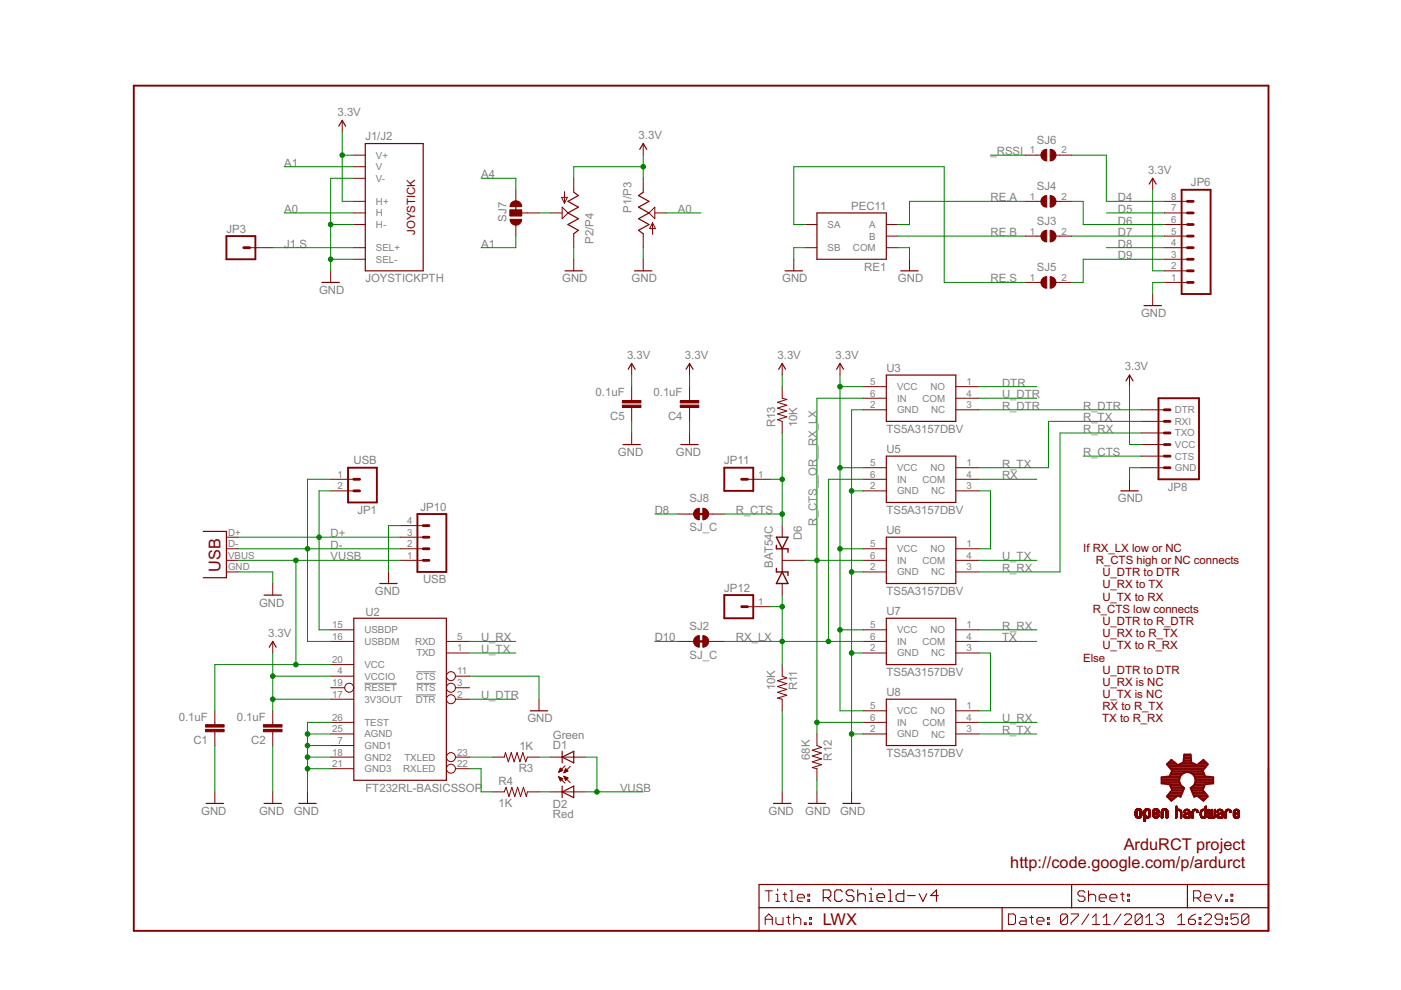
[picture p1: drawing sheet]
<svg xmlns="http://www.w3.org/2000/svg" width="297mm" height="210mm" viewBox="0 0 297 210" stroke-linecap="round" stroke-linejoin="round" font-family="sans-serif">
<path d="M77.3 144.9h6.8M88.1 147.3h4.3M88.3 142.4h4.1M88.3 144.9h4.1" fill="none" stroke="#808080" stroke-width=".21"/>
<g fill="none" stroke="#800000" stroke-width=".21">
<path d="M72.6 25.5v2.5M75 32.9h2.4M75 35.3h2.4M75 37.8h2.4M121.6 37.8v2.9M136.4 30.4v2.5M136.4 37.8v2.9M217.4 32.9h3.3M223.9 32.9h3.3M244.4 37.8v2.4M52.9 52.5h4.9M70.1 57.4v2.5"/>
<path d="M75 45.1h2.4M75 42.7h2.4M75 47.6h2.4M75 52.5h2.4M75 55h2.4M108.1 44.5h2.5v1.3h-2.5zM109.4 40.2v2.5M109.4 47.6v2.5M110.6 45.1h3.7M116.7 45.1h2.5M119.1 41.8h1.2l-.6 1.3zM119.2 43.9l1.2 1.2-1.2 1.3z"/>
<path d="M119.7 40.6v2.5M121.6 49.6v2.9M121.6 55v2.4M136.4 49.6v2.9M136.4 55v2.4M138.3 47.2v2.5M138.3 47.2l.7 1.3h-1.3zM138.8 43.9v2.5l-1.2-1.3zM138.8 45.1h2.5M168.3 55v2.4M170.8 47.6h2.4M170.8 52.5h2.4"/>
<path d="M187.9 47.6h2.5M187.9 52.5h2.5M187.9 50.1h2.5M192.8 55v2.4M217.4 42.7h3.3M217.4 59.9h3.3M217.4 50.1h3.3M223.9 42.7h3.3M223.9 59.9h3.3M223.9 50.1h3.3M246.8 45.1h5M246.8 42.7h5"/>
<path d="M246.8 47.6h5M246.8 52.5h5M246.8 55h5M246.8 59.9h5M246.8 57.4h5M246.8 50.1h5M133.9 77.1v2.4M146.2 77.1v2.4M165.8 77.1v2.4M178.1 77.1v2.4M239.5 79.5v2.5M244.4 62.3v2.5"/>
<path d="M133.9 82v2.9M133.9 86.4v2.9M133.9 91.8v2.5M146.2 82v2.9M146.2 86.4v2.9M146.2 91.8v2.5M165.8 82v2.4l1 .3-2 .6 2 .6-2 .6 2 .6-2 .7 2 .6-2 .6 1 .3v2.5M183 86.9h4.9M183 99.2h4.9M183 84.4h4.9M183 82h4.9M202.6 86.9h5"/>
<path d="M202.6 99.2h5M202.6 84.4h5M202.6 82h5M241.9 86.9h4.9M241.9 89.3h4.9M241.9 91.8h4.9M241.9 94.3h4.9M241.9 96.7h4.9M241.9 99.2h4.9M48 113.9h2.5M48 116.4h2.5M48 118.8h2.5"/>
<path d="M70.1 101.6h4.9M70.1 104.1h4.9M84.8 113.9h4.9M84.8 116.4h4.9M84.8 118.8h4.9M84.8 111.4h4.9M143.7 109h3.3M150.2 109h3.4M158.5 101.6h4.9M165.8 118.8h5M165.8 111.4v2.5M183 116.4h4.9"/>
<path d="M183 118.8h4.9M183 101.6h4.9M183 104.1h4.9M202.6 116.4h5M202.6 118.8h5M202.6 101.6h5M202.6 104.1h5M239.5 101.6v2.5M48 121.3h2.5M57.8 123.7v2.5M57.8 136v2.5M70.1 136h4.9"/>
<path d="M70.1 133.5h4.9M82.4 121.3v2.4M94.6 136h4.9M94.6 138.5h4.9M143.7 136h3.3M150.2 136h3.4M158.5 128.6h4.9M165.8 123.7v2.5M183 136h4.9M183 133.5h4.9M183 138.5h4.9M183 121.3h4.9"/>
<path d="M202.6 136h5M202.6 133.5h5M202.6 138.5h5M202.6 121.3h5M45.6 150.7v3M45.6 155.1v3M57.8 150.7v3M57.8 155.1v3M70.1 148.3h4.9M70.1 158.1h4.9M70.1 143.4h4.9M70.1 155.6h4.9"/>
<path d="M70.1 153.2h4.9M70.1 140.9h4.9M70.1 145.8h3M96.6 148.3h2.9M96.6 143.4h2.9M96.6 145.8h2.9M114.3 148.3v2.4M165.8 140.9v2.5l1 .3-2 .6 2 .6-2 .7 2 .6-2 .6 2 .6-2 .6 1 .3v2.4M173.2 155.6v2.5l1 .4-2 .6 2 .6-2 .6 2 .6-2 .6 2 .6-2 .7 1 .2v2.4M183 155.6h4.9M183 153.2h4.9M183 150.7h4.9"/>
<path d="M202.6 155.6h5M202.6 153.2h5M202.6 150.7h5M45.6 167.9v2.4M57.8 167.9v2.4M65.2 167.9v2.4M70.1 160.5h4.9M70.1 163h4.9M96.6 160.5h2.9M96.6 163h2.9M104.5 160.5h2.4l.3-.9 .6 1.9 .6-1.9 .6 1.9 .6-1.9 .6 1.9 .6-1.9 .7 1.9 .3-1h2.5M104.5 167.9h2.4l.4-1 .6 2 .6-2 .6 2 .6-2 .7 2 .6-2 .6 2 .2-1h2.5"/>
<path d="M116.7 160.5h7.4M116.7 167.9h7.4M118.4 164.7l1.4 1.4M118.4 164.7h.1M118.4 164.7l.9 .4-.5 .5zM118.5 163.7h.1M118.5 164.8h.2M118.5 163.6h.4M118.6 165h.4M118.6 163.4h.5M118.6 165.1h.7M118.6 163.3h.7"/>
<path d="M118.7 165.2h.5M118.7 163.2h.5M118.7 165.3h.4M118.7 163.1h.4M118.7 165.4h.3M118.8 163h.1M118.8 165.5h.1M118.8 162.9l.5 .5-.9 .3M118.8 162.9l-.4 .8M118.8 162.9h.1M119.5 164.6l1.4 1.3M119.5 164.6l.9 .4-.5 .4"/>
<path d="M119.5 164.6l.4 .8M119.6 164.6h.1M119.6 163.8h.1M119.6 164.7h.3M119.6 163.7h.4M119.7 164.8h.4M119.7 163.6h.5M119.7 165h.7M119.7 163.4h.7M119.8 165.1h.5M119.8 163.3h.5M119.8 165.2h.4"/>
<path d="M119.8 162.4l-1.4 1.3M119.8 163.2h.3M119.9 165.3h.2M119.9 163.1h.1M119.9 165.4h.1M119.9 163l.5 .5-.9 .4zM120.9 162.5l-1.4 1.4M165.8 167.9v2.4M173.2 167.9v2.4M180.6 167.9v2.4M240.7 172.8l.4 .1M240.7 172.8h.3"/>
<path d="M240.7 172.7h.3M240.7 172.6h.3M240.7 172.5h.3M240.7 172.4h.3M240.7 172.3h.3M240.7 172.2h.3M240.7 172.1h.3M240.7 172.9h.4M240.7 173l.6 .1M240.7 173h.5M240.7 172.9l.4 .1M240.7 171.9h.4"/>
<path d="M240.7 173.1h1.3M240.7 171.8h1.3M240.8 173.1h1.2M240.8 173.2h1.2M240.8 171.7h1.2M240.8 173.2h1.1M240.9 171.6h1M240.9 173.3h1M241 173.4h.8M241 171.5h.8M241 173.4h.7M241.1 172l-.4 .1"/>
<path d="M241.1 172h-.4M241.1 171.5h.6M241.2 173.5h.4M241.2 171.9h-.5M241.3 171.8l-.6 .1M241.3 171.4h.2M241.5 171.8l.5 .1M241.6 171.9h.5M241.6 173h.5M241.7 172h.4M241.7 172.9h.4M241.7 172.8h.4"/>
<path d="M241.7 172.7h.4M241.7 172.6h.4M241.7 172.5h.4M241.7 172.4h.4M241.7 172.3h.4M241.7 172.2h.4M241.7 172.1h.4M242 173.1h-.5M242.1 172.9h-.4M242.5 174.1h.3M242.5 174h.4M242.5 173.9h.4"/>
<path d="M242.5 173.8h.4M242.5 173.7h.4M242.5 173.6h.4M242.5 173.5h.4M242.5 173.2h1.3M242.5 173.1h1.4M242.5 173l.6 .1M242.5 173h.5M242.5 172.9l.5 .1M242.5 172.9h.4M242.5 172.8h.4M242.5 172.7h.4"/>
<path d="M242.5 172.6h.4M242.5 172.5h.4M242.5 172.4h.4M242.5 172.3h.4M242.5 172.2h.4M242.5 172.1h.4M242.5 172h.4M242.5 171.9h.5M242.6 174.2h.1M242.6 171.7h1.2M242.7 171.7h1.1M242.7 171.6h1"/>
<path d="M242.8 171.6h.9M242.8 171.5h.8M242.9 174.1h-.4M242.9 173.5h-.4M242.9 171.5h.6M243 172h-.5M243 173.5h.4M243 171.9h-.4M243.1 171.8l-.5 .1M243.1 171.4h.2M243.3 171.8h.6M243.4 173.1h.5"/>
<path d="M243.4 171.9h.5M243.5 171.9h.4M243.5 172h.4M243.5 172.9h.4M243.6 173.4h-1.1M243.6 172.8h.3M243.6 172.7h.3M243.6 172.6h.3M243.6 172.5h.3M243.6 172.4h.3M243.6 172.3h.3M243.6 172.2h.3"/>
<path d="M243.6 172.1h.3M243.6 172h.3M243.7 173.3h-1.2M243.8 173.2l-1.3 .1M243.9 173.1l-1.4 .1M243.9 171.8h-1.3M243.9 173h-.4M243.9 172.9l-.4 .1M244.4 172.9l.4 .1M244.4 172.9h.4M244.4 172.8h.4M244.4 172.3h.4"/>
<path d="M244.4 172.3h.3M244.4 172.2h.3M244.4 172.1h.3M244.4 173h.5M244.4 173l.6 .1M244.4 173.1h1.3M244.5 171.7h1.2M244.5 173.2h1.1M244.6 171.6h1M244.6 173.3h1M244.7 171.5h.8M244.8 173.4h.6"/>
<path d="M244.8 172.1h-.4M244.8 172l-.4 .1M244.8 171.5h.6M244.8 172h-.4M244.8 172.8h-.4M244.8 171.9l-.4 .1M244.9 173.5h.4M244.9 172.7l-.5 .1M244.9 171.9h-.5M245 171.8l-.6 .1M245 172.3h.8M245 171.4h.2"/>
<path d="M245 172.7h-.6M245 172.2h.8M245.2 172.6l-.8 .1M245.2 171.8l.5 .1M245.2 172.2h.6M245.3 172.6h-.9M245.3 171.9h.4M245.3 173h.4M245.3 171.9h.5M245.3 173h.5M245.3 172.1h.5M245.3 172h.5"/>
<path d="M245.4 172.9h.4M245.4 172h.4M245.4 172.5l-1 .1M245.4 172.8h.4M245.4 172.7h.4M245.5 172.7h.3M245.5 173.4h-.8M245.5 172.5h-1.1M245.6 172.7h.2M245.6 172.4h-1.2M245.7 173.1l-1.2 .1M245.7 171.8h-1.2"/>
<path d="M245.7 173l-.5 .1M245.7 172.4h-1.3M245.8 172.3h-1M246.2 173.4h.2M246.2 173.2h.4M246.2 173.1h.4M246.2 173h.4M246.2 172.9h.4M246.2 172.8h.4M246.2 172.7h.4M246.2 172.6h.4M246.2 172.5h.4"/>
<path d="M246.2 172.4h.4M246.2 172.3h.4M246.2 172.2h.4M246.2 172.1h.4M246.2 172h.4M246.3 173.5h.1M246.3 171.9h.4M246.3 171.7h1.2M246.4 171.7h1.1M246.4 171.6h1M246.5 171.5h.8M246.6 173.4h-.4"/>
<path d="M246.6 173.3h-.4M246.6 171.5h.6M246.7 172h-.5M246.7 171.9h-.4M246.8 171.8l-.5 .1M246.8 171.4h.2M247 171.8h.6M247.1 171.9h.5M247.2 171.9l.4 .1M247.2 172h.4M247.2 173.2h.4M247.2 173.1h.4"/>
<path d="M247.2 173h.4M247.2 172.9h.4M247.2 172.8h.4M247.2 172.7h.4M247.2 172.6h.4M247.2 172.5h.4M247.2 172.4h.4M247.2 172.3h.4M247.2 172.2h.4M247.2 172.1h.4M247.2 172l.4 .1M247.3 173.5h.1"/>
<path d="M247.5 173.4h-.2M247.6 171.8h-1.3M247.6 173.4h-.4M247.6 173.3h-.4M249.2 173.4h.3M249.2 173.2h.3M249.2 173.1h.3M249.2 173h.3M249.2 172.9h.3M249.2 172.8h.3M249.2 172.7h.3M249.2 172.6h.3"/>
<path d="M249.2 172.5h.3M249.2 172.4h.3M249.2 172.3h.3M249.2 172.2h.3M249.2 172.1h.3M249.2 171.9h1.2M249.2 171.8h1.2M249.2 171.7h1.2M249.2 171.7h1.1M249.2 171.6h1M249.2 171.6h.3M249.2 171.5h.3"/>
<path d="M249.2 171.4h.3M249.2 171.3h.3M249.2 171.2h.3M249.2 171.1h.3M249.2 171h.3M249.3 171h.2M249.4 173.5h-.2M249.5 173.4h-.3M249.5 173.3h-.3M249.5 172.1h-.3M249.6 172l-.4 .1M249.6 172h-.4"/>
<path d="M249.6 171.9l-.4 .1M249.7 171.6h.4M249.7 171.9h-.5M250 171.9h.5M250.1 171.9h.4M250.2 172h.3M250.2 172l.3 .1M250.3 172.1h.2M250.3 173.2h.2M250.3 173.1h.2M250.3 173h.2M250.3 172.9h.2"/>
<path d="M250.3 172.8h.2M250.3 172.7h.2M250.3 172.6h.2M250.3 172.5h.2M250.3 172.4h.2M250.3 172.3h.2M250.3 172.2h.2M250.4 173.5h-.1M250.5 173.4h-.2M250.5 173.3h-.2M251 173l.3 .1M251 173h.3"/>
<path d="M251 172.3h.2M251 172.2h.2M251 173.1l.4 .1M251 173.1h.3M251 173.2h.5M251 172h.3M251 173.2l.8 .1M251.1 173.3h.7M251.1 171.9h1.1M251.1 173.4h.8M251.1 171.8h1.1M251.2 171.7h.9"/>
<path d="M251.2 173.4h.7M251.2 172.6h1.1M251.2 172.3h-.2M251.3 172.9l-.3 .1M251.3 172.1l-.3 .1M251.3 172.1h-.3M251.3 173.5h.5M251.3 172.9h-.3M251.3 171.6h.7M251.4 172.8l-.4 .1M251.4 172h-.4M251.4 172.5h.9"/>
<path d="M251.4 171.9l-.4 .1M251.4 171.6h.5M251.4 172.8h-.4M251.5 173.5h.1M251.5 171.9h-.4M251.5 172.4h.8M251.5 173.5h.2M251.6 173.2h.2M251.6 172.7l-.6 .1M251.7 172.4h.6M251.7 172.7h-.6M251.8 172.3h.5"/>
<path d="M251.8 171.9h.4M251.9 172.6l-.8 .1M251.9 171.9h.3M251.9 172h.4M251.9 172.3h.4M252 172.2h.3M252 172l.3 .1M252 172.1h.3M252 173.5h.2M252 173.4h.3M252 173.3h.3M252 173.2h.3"/>
<path d="M252 173.1h.3M252 173h.3M252 172.9h.3M252 172.8h.3M252 172.7h.3M252 172.6h.3M252.3 173.4h-.3M252.3 172.6h-1.1M252.7 173.3h.3M252.7 173.2h.3M252.7 173.1h.3M252.7 173h.3"/>
<path d="M252.7 172.9h.3M252.7 172.8h.3M252.7 172.7h.3M252.7 172.6h.3M252.7 172.5h.3M252.7 172.4h.3M252.7 172.3h.3M252.7 172.2h.3M252.7 172.1h.3M252.8 171.9h1.2M252.9 173.5h-.2M252.9 171.8h1"/>
<path d="M252.9 171.7h1M253 173.4h-.3M253 171.7h.8M253 172.1h-.3M253 171.6h.7M253.1 172h-.3M253.2 171.9l-.4 .1M253.2 171.6h.4M253.3 171.9h-.5M253.5 171.9h.5M253.6 171.9h.4M253.7 172h.3"/>
<path d="M253.7 172.1h.3M253.8 172.1h.2M253.8 172.3h.1M254 172.3h-.2M254 172.2h-.2M254.5 172.8h.3M254.5 172.7h.3M254.5 172.6h.3M254.5 172.5h.3M254.5 172.4h.3M254.5 172.3h.3M254.5 172.2h.3"/>
<path d="M254.5 172.9l.3 .1M254.5 172.9h.3M254.5 172.1h.3M254.5 173l.3 .1M254.5 173h.3M254.5 173.1h.4M254.6 173.1l.4 .1M254.6 171.9h.3M254.6 173.2h.5M254.6 173.2h1.1M254.6 171.8h1.2M254.7 173.3h.9"/>
<path d="M254.7 171.7h1.1M254.7 173.4h.9M254.8 173.4h.7M254.8 171.6h1M254.8 172l-.3 .1M254.9 173.5h.5M254.9 172h-.4M254.9 171.6h.5M255 171.9h-.4M255.1 173.5h.1M255.2 173.5h.1M255.2 173.2h.5"/>
<path d="M255.3 171.9h.5M255.3 173.2h.4M255.4 171.9h.4M255.4 172h.4M255.5 172h.3M255.5 172.9h.3M255.5 172.8h.3M255.5 172.7h.3M255.5 172.6h.3M255.5 172.5h.3M255.5 172.4h.3M255.5 172.3h.3"/>
<path d="M255.5 172.2h.3M255.5 172.1h.3M255.5 171.6h.3M255.5 171.5h.3M255.5 171.4h.3M255.5 171.3h.3M255.5 171.2h.3M255.5 171.1h.3M255.5 171h.3M255.6 171h.2M255.8 173.1h-.4M255.8 173h-.3"/>
<path d="M255.8 171.8l-1.2 .1M256.1 173h.2M256.1 172.9h.2M256.1 172.8h.2M256.1 172.7h.2M256.1 172.6h.2M256.1 172.5h.2M256.1 172.4h.2M256.1 172.3h.2M256.1 172.2h.2M256.1 172.1h.2M256.1 172h.2"/>
<path d="M256.1 171.9h.2M256.1 171.8h.2M256.1 171.7h.2M256.1 173.2h1.6M256.1 173.1l.3 .1M256.1 173.1h.3M256.1 173l.3 .1M256.2 173.3h1.4M256.2 171.6h.1M256.2 173.4h1.4M256.2 173.4h1.3M256.3 173.5h.5"/>
<path d="M256.5 173.5h.1M256.6 173.5h.1M256.7 173.2h.4M256.7 173.1h.4M256.7 173l.4 .1M256.7 173h.3M256.7 172.9h.3M256.7 172.8h.3M256.7 172.7h.3M256.7 172.6h.3M256.8 172.9h.2M256.8 172.6h.2"/>
<path d="M256.8 172.5h.2M256.8 172.4h.2M256.8 172.3h.2M256.8 172.2h.2M256.8 172.1h.2M256.8 172h.2M256.8 171.9h.2M256.8 171.8h.2M256.8 171.7h.2M256.8 171.6h.2M256.9 171.6h.1M257 173.5h.5"/>
<path d="M257.3 173.5h.1M257.4 173.2h.3M257.4 173.1h.3M257.4 173h.3M257.5 172.9h.2M257.5 172.8h.2M257.5 172.7h.2M257.5 172.6h.2M257.5 172.5h.2M257.5 172.4h.2M257.5 172.3h.2M257.5 172.2h.2"/>
<path d="M257.5 172.1h.2M257.5 172h.2M257.5 171.9h.2M257.5 171.8h.2M257.5 171.7h.2M257.5 171.6h.2M257.6 171.6h.1M258 173l.3 .1M258 173h.3M258 172.9h.3M258 173.1l.4 .1M258 173.1h.3"/>
<path d="M258 172.1h.3M258 173.2h.8M258 173.2l.8 .1M258.1 173.3h.7M258.1 173.4h.8M258.1 171.8h1.1M258.2 172.3h-.2M258.2 172.6h.7M258.2 171.7h.9M258.3 172.6h1M258.3 172.2h-.3M258.3 173.5h.5"/>
<path d="M258.3 172.9h-.3M258.3 172l-.3 .1M258.3 171.6h.7M258.4 172.8l-.4 .1M258.4 172.5h.9M258.4 172h-.4M258.4 171.9l-.4 .1M258.4 171.6h.5M258.4 172.8h-.4M258.5 173.5h.1M258.5 172.4h.8M258.5 171.9h-.4"/>
<path d="M258.6 172.7l-.6 .1M258.7 172.4h.6M258.7 172.7h-.6M258.8 172.3h.5M258.8 171.9h.4M258.9 173.4h-.7M258.9 172.6l-.8 .1M258.9 171.9h.3M258.9 172h.4M259 172.3h.3M259 172.2h.3M259 172l.3 .1"/>
<path d="M259 172.6h.3M259 172.1h.3M259 173.3h.3M259 173.2h.3M259 173.1h.3M259 173h.3M259 172.9h.3M259 172.8h.3M259 172.7h.3M259.2 173.5h-.2M259.2 171.8l-1.1 .1M259.3 173.4h-.3"/>
<path d="M259.7 173.5h.2M259.7 173.3h.3M259.7 173.2h.3M259.7 173.1h.3M259.7 173h.3M259.7 172.9h.3M259.7 172.8h.3M259.7 172.7h.3M259.7 172.6h.3M259.7 172.5h.3M259.7 172.4h.3M259.7 172.3h.3"/>
<path d="M259.7 172.2h.3M259.7 172.1h.3M259.8 171.9h1.2M259.9 171.8h1M259.9 171.7h1M260 173.4h-.3M260 171.7h.8M260 172.1h-.2M260.1 172l-.3 .1M260.1 171.6h.6M260.1 172h-.3M260.1 171.6h.5"/>
<path d="M260.2 171.9l-.4 .1M260.3 171.9h-.5M260.5 171.9h.5M260.6 171.9h.4M260.7 172h.3M260.8 172.1h.3M260.8 172.3h.1M261 172.3h-.2M261.1 172.2h-.3M261.5 173l.4 .1M261.5 173h.3M261.5 172.9h.3"/>
<path d="M261.5 172.5h1.1M261.5 172.4h.3M261.5 172.3h.3M261.5 172.2h.3M261.5 172.1h.3M261.5 173.1h.4M261.6 173.1l.4 .1M261.6 173.2h.5M261.6 173.2h1.1M261.6 171.8h1.1M261.7 173.3h.9M261.7 171.7h.9"/>
<path d="M261.7 173.4h.9M261.8 173.4h.7M261.8 172l-.3 .1M261.8 171.6h.7M261.9 173.5h.5M261.9 172.8l-.4 .1M261.9 172h-.4M261.9 172.8h-.4M261.9 171.9l-.3 .1M261.9 171.6h.5M262 171.9h-.4M262.1 172.7l-.6 .1"/>
<path d="M262.1 173.5h-.1M262.1 173.5h.1M262.2 172.7h-.7M262.2 173.2h.5M262.2 172.3h.6M262.3 171.9h.5M262.3 172.6l-.8 .1M262.4 172.6h-.9M262.4 172.3h.4M262.4 171.9l.4 .1M262.4 173.1h.4M262.4 172.2h.4"/>
<path d="M262.4 172h.4M262.5 173.1h.3M262.5 173h.3M262.5 172.1h.3M262.5 172h.3M262.6 172.9h.2M262.6 172.8h.2M262.6 172.5l-1.1 .1M262.7 172.8h.1M262.7 171.8l-1.1 .1M262.7 173.1l-.3 .1M262.8 172.4h-.8"/>
<path d="M262.8 172.9l-.3 .1M262.8 172.4h-.7M162.2 194.9h1.5M162.2 188.9h1.5M162.2 196v-1.5l.8-.7 .7 .7v1.5M163 188.9v2.2M164.5 194.5v1.2l.4 .3h1.1v-1.5M164.5 191.1h.8M164.5 189.6h.4v1.5M164.9 188.5v.4M166 189.6h.8M166.4 189.2v1.6l.4 .3"/>
<path d="M166.8 194.5h.7M167.2 194.1v1.6l.3 .3M167.5 188.9h.4v2.2M167.5 191.1h.8M168.3 194.9l.4-.4h.7l.4 .4v1.1M168.3 193.8v2.2M169 190.4h1.5v-.4l-.3-.4h-.8l-.4 .4v.8l.4 .3h.8M170.5 195.7h.4v.3h-.4zM171.3 189.6h.4v.4h-.4zM171.3 190.8h.4v.3h-.4zM171.7 195.7h.3v.3h-.3zM171.7 194.5h.3v.4h-.3z"/>
<path d="M213.8 193.8h1.1l.4 .3v1.6l-.4 .3h-1.1zM216.4 194.5h.8l.4 .4v1.1h-1.2l-.3-.3 .3-.4h1.2M218.3 194.5h.8M218.7 194.1v1.6l.4 .3M219.8 195.3h1.5v-.4l-.3-.4h-.8l-.4 .4v.8l.4 .3h.8M222.1 195.7h.4v.3h-.4zM222.1 194.5h.4v.4h-.4zM226.4 194.1v1.6l-.4 .3h-.8l-.3-.3M226.4 194.1l-.4-.3h-.8l-.3 .3v1.6M226.4 194.1l-1.5 1.6M227.1 193.8h1.5v.3l-1.5 1.6v.3M230 189.2l-.3-.3h-.8l-.4 .3v.4l.4 .4h.8l.3 .4v.4l-.3 .3h-.8l-.4-.3"/>
<path d="M230.8 188.9v2.2M230.8 190l.4-.4h.7l.4 .4v1.1M230.9 193.8l-1.5 2.2M231.6 196h1.5M231.6 194.5l.8-.7v2.2M233 190.4h1.5v-.4l-.3-.4h-.8l-.4 .4v.8l.4 .3h.8M233.9 196h1.5M233.9 194.5l.7-.7v2.2M235.3 190.4h1.5v-.4l-.4-.4h-.7l-.4 .4v.8l.4 .3h.7M237.6 189.6h.7M237.7 193.8l-1.5 2.2M238 189.2v1.6l.3 .3"/>
<path d="M238.4 194.1l.4-.3h.7l.4 .3v.4l-1.5 1.5h1.5M239.1 189.6h.4v.4h-.4zM239.1 190.8h.4v.3h-.4zM242.2 194.1v1.6l-.4 .3h-.8l-.3-.3M242.2 194.1l-.4-.3h-.8l-.3 .3v1.6M242.2 194.1l-1.5 1.6M242.9 196h1.5M242.9 194.5l.8-.7v2.2M245.2 194.1l.4-.3h.7l.4 .3v.4l-.4 .4M245.9 194.9h.4M246.3 194.9l.4 .4v.4l-.4 .3h-.7l-.4-.3M249.7 196h1.5"/>
<path d="M249.7 194.5l.8-.7v2.2M252 194.9h1.1l.4 .4v.4l-.4 .3h-.8l-.3-.3zM253.1 190.4h1.1l.4-.4v-.8l-.4-.3h-1.1v2.2M253.5 193.8l-.8 .3-.7 .8M253.8 190.4l.8 .7M254.2 195.7h.4v.3h-.4zM254.2 194.5h.4v.4h-.4zM255.3 190.4h1.5v-.4l-.3-.4h-.8l-.4 .4v.8l.4 .3h.8M255.4 194.1l.3-.3h.8l.4 .3v.4l-1.5 1.5h1.5M257.6 189.6l.8 1.5 .7-1.5M259.1 194.9h-1.1l-.4-.4v-.4l.4-.3h.7l.4 .3v1.6l-.4 .3h-.7l-.4-.3M259.9 190.8h.3v.3h-.3z"/>
<path d="M259.9 195.7h.4v.3h-.4zM259.9 194.5h.4v.4h-.4zM261 189.6h.4v.4h-.4zM261 190.8h.4v.3h-.4zM262.5 193.8h-1.5v1.1l.8-.4h.3l.4 .4v.8l-.4 .3h-.7l-.4-.3M264.8 194.1v1.6l-.4 .3h-.7l-.4-.3M264.8 194.1l-.4-.3h-.7l-.4 .3v1.6M264.8 194.1l-1.5 1.6"/>
<circle cx="74" cy="145.8" r=".95"/>
<circle cx="95.6" cy="148.3" r=".95"/>
<circle cx="95.6" cy="145.8" r=".95"/>
<circle cx="95.6" cy="143.4" r=".95"/>
<circle cx="95.6" cy="163" r=".95"/>
<circle cx="95.6" cy="160.5" r=".95"/>
</g>
<g fill="none" stroke="#800000" stroke-width=".25">
<path d="M71.8 26.8l.8-1.3 .7 1.3M77.4 30.4h12.3v27h-12.3zM135.6 31.7l.8-1.3 .7 1.3M243.6 39l.8-1.2 .7 1.2M68.3 59.9h3.6M109.4 42.7v2.4M119.8 57.4h3.7M121.6 40.7l1 .8-2.2 1.2 2.2 1.2-2.2 1.2 2.2 1.3-2.2 1.2 2.2 1.2-1 .8M134.5 57.4h3.7M136.4 40.7l-1 .8 2.2 1.2-2.2 1.2 2.2 1.2-2.2 1.3 2.2 1.2-2.2 1.2 1 .8M166.5 57.4h3.6M173.2 45.1h14.7v9.9h-14.7z"/>
<path d="M191 57.4h3.7M133.2 78.3l.7-1.2 .8 1.2M145.5 78.3l.7-1.2 .7 1.2M165.1 78.3l.7-1.2 .8 1.2M177.4 78.3l.7-1.2 .7 1.2M187.9 79.5h14.7v9.8h-14.7zM242.5 64.8h3.7M132.1 94.3h3.7M144.4 94.3h3.6M187.9 96.7h14.7v9.8h-14.7zM238.7 80.8l.8-1.3 .7 1.3M43.1 112.7h4.9v9.8h-4.9"/>
<path d="M165.8 116.4v4.9M187.9 113.9h14.7v9.8h-14.7zM237.6 104.1h3.7M56 126.2h3.7M57.1 137.2l.7-1.2 .7 1.2M75 131.1h19.6v34.3h-19.6zM80.5 123.7h3.7M187.9 131.1h14.7v9.8h-14.7zM112.4 150.7h3.7M119.2 159.3v2.5M187.9 148.3h14.7v9.8h-14.7zM43.7 170.3h3.7"/>
<path d="M56 170.3h3.7M63.4 170.3h3.6M119.2 167.9l2.4-1.2v2.4zM119.2 166.7v2.4M119.2 160.5l2.4-1.2v2.5zM164 170.3h3.7M171.4 170.3h3.6M178.7 170.3h3.7M268.9 163v34.4M160.9 192.4h108M212.5 192.4v5M227.2 187.5v4.9"/>
<path d="M251.8 187.5v4.9M268.9 187.5h-108v9.9"/>
</g>
<path d="M28.4 18.2h240.5v179.2h-240.5zM48 50.1h6.1v4.9h-6.1zM250.5 40.2h6.2v22.1h-6.2zM73.8 99.2h6.1v7.3h-6.1zM153.6 99.2h6.1v4.9h-6.1zM245.6 84.4h8.6v17.2h-8.6zM88.5 109h6.1v12.3h-6.1zM153.6 126.2h6.1v4.9h-6.1z" fill="none" stroke="#800000" stroke-width=".4"/>
<g fill="none" stroke="#800000" stroke-width=".23">
<path d="M174.5 190.3h1.2l.4-.4v-.8l-.4-.4h-1.2v2.4M175.3 190.3l.8 .8M178.6 189.1l-.4-.4h-.8l-.4 .4v1.6l.4 .4h.8l.4-.4M181 189.1l-.4-.4h-.8l-.4 .4v.4l.4 .4h.8l.4 .4v.4l-.4 .4h-.8l-.4-.4M181.9 189.9l.4-.4h.8l.4 .4v1.2M181.9 188.7v2.4M184.3 191.1h.8M184.3 189.5h.4v1.6M184.7 188.3v.4M185.9 190.3h1.7v-.4l-.5-.4h-.8l-.4 .4v.8l.4 .4h.8M188.4 188.7h.4v2.4M188.4 191.1h.8"/>
<path d="M191.6 188.7v2.4h-1.2l-.4-.4v-.8l.4-.4h1.2M192.4 189.9h1.7M194.9 189.5l.8 1.6 .8-1.6M198.9 189.9h-1.6l1.2-1.2v2.4"/>
</g>
<g fill="#800000" stroke="#800000" stroke-width=".21">
<path d="M55.9 153.6h3.9v.6h-3.9z"/>
<path d="M55.9 154.6h3.9v.6h-3.9z"/>
<path d="M43.6 153.6h3.9v.6h-3.9z"/>
<path d="M43.6 154.6h3.9v.6h-3.9z"/>
<path d="M108.1 44.5h2.5v1.3h-2.5z"/>
<path d="M144.2 84.9h4v.5h-4z"/>
<path d="M144.2 85.9h4v.5h-4z"/>
<path d="M132 84.9h3.9v.5h-3.9z"/>
<path d="M132 85.9h3.9v.5h-3.9z"/>
</g>
<g fill="none" stroke="#800000" stroke-width=".59">
<path d="M51.7 52.5h1.2M251.8 50.1h1.2M251.8 52.5h1.2M251.8 47.6h1.2M251.8 57.4h1.2M251.8 59.9h1.2M251.8 55h1.2M251.8 45.1h1.2M251.8 42.7h1.2M246.8 91.8h1.3M246.8 89.3h1.3M246.8 86.9h1.3"/>
<path d="M246.8 96.7h1.3M246.8 94.3h1.3M246.8 99.2h1.3M75 101.6h1.2M75 104.1h1.2M89.7 111.4h1.3M89.7 116.4h1.3M89.7 118.8h1.3M89.7 113.9h1.3M157.2 101.6h1.3M157.2 128.6h1.3"/>
</g>
<g fill="none" stroke="#800000" stroke-width=".38">
<path d="M246.3 165.9h3.8M246.3 165.6h3.7M246.3 165.2h3.7M246.3 164.9h3.8M247.5 169h1.9M247.5 162.2h8.4M247.5 161.9h1.8M247.6 168.6h2.8M247.7 166.3h2.5M247.8 162.6h7.9M247.8 169.3h1.2M247.9 168.3h2.7"/>
<path d="M247.9 161.6h1M248.1 164.6l.4-1.2-1.1-1.3 .9-1 1.4 1.1 1.2-.4 .2-1.8h1.3l.2 1.8 1.2 .4 1.3-1.1 1 1-1.1 1.3 .5 1.2 1.7 .2v1.3l-1.7 .2-.5 1.1 1.1 1.4-1 1-1.3-1.1-.6 .3-.8-2 .9-.7M248.1 164.6l-1.8 .2v1.3l1.8 .2 .4 1.1-1.1 1.4 .9 1 1.4-1.1 .6 .3 .8-2-.9-.7M248.1 164.6h2.2M248.1 162.9h7.3M248.1 168h2.6M248.1 166.6h2.4M248.2 164.3h2.3M248.2 169.6h.4M248.2 161.2h.3M248.3 166.9h2.6M248.3 163.9h2.7"/>
<path d="M248.4 163.2h6.7M248.4 167.6h2.4M248.4 167.3h2.6M248.5 163.6h6.5M250.1 164.9l-.1 .8 .2 .6M250.1 164.9a1.72 1.72 0 0 1 1.7-1.2 1.72 1.72 0 0 1 1.6 1.2M250.4 161.9h2.7M250.9 161.6h1.7M251 161.2h1.6M251 160.9h1.5M251 160.5h1.5M251.1 160.2h1.4"/>
<path d="M252.5 167.3h2.6M252.5 163.9h2.7M252.6 166.9h2.6M252.6 167.6h2.5M252.8 168h2.6M252.9 168.3h2.8M253 164.3h2.4M253 166.6h2.4M253.1 168.6h2.8M253.2 164.6h2.2M253.3 166.3h2.5M253.4 164.9v.9l-.1 .5"/>
<path d="M253.4 164.9h3.8M253.4 165.9h3.8M253.5 165.6h3.7M253.5 165.2h3.7M254.1 169h1.9M254.2 161.9h1.7M254.5 169.3h1.2M254.6 161.6h1M255 169.6h.3M255 161.2h.3"/>
</g>
<g fill="#800000" stroke="#800000" stroke-width=".21">
<path d="M222.7 48.8a1.23 1.23 0 0 1 1.2 1.3 1.23 1.23 0 0 1-1.2 1.2z" fill-rule="evenodd"/>
<path d="M221 49.3l.5-.4 .4-.1v2.5a1.21 1.21 0 0 1-1.1-.7 1.21 1.21 0 0 1 .2-1.3z" fill-rule="evenodd"/>
<path d="M222.7 41.5a1.23 1.23 0 0 1 1.2 1.2 1.23 1.23 0 0 1-1.2 1.2z" fill-rule="evenodd"/>
<path d="M221 41.9l.5-.3 .4-.1v2.4a1.21 1.21 0 0 1-1.1-.7 1.21 1.21 0 0 1 .2-1.3z" fill-rule="evenodd"/>
<path d="M222.7 58.7a1.23 1.23 0 0 1 1.2 1.2 1.23 1.23 0 0 1-1.2 1.2z" fill-rule="evenodd"/>
<path d="M221 59.1l.5-.4h.4v2.4a1.22 1.22 0 0 1-1.1-.7 1.22 1.22 0 0 1 .2-1.3z" fill-rule="evenodd"/>
<path d="M222.7 31.7a1.23 1.23 0 0 1 1.2 1.2 1.23 1.23 0 0 1-1.2 1.2z" fill-rule="evenodd"/>
<path d="M221 32.1l.5-.4h.4v2.4a1.23 1.23 0 0 1-1.1-.7 1.23 1.23 0 0 1 .2-1.3z" fill-rule="evenodd"/>
<path d="M108.5 42.9a1.23 1.23 0 0 1 1.4-.2 1.23 1.23 0 0 1 .7 1.1h-2.5z" fill-rule="evenodd"/>
<path d="M108.1 46.5h2.5a1.23 1.23 0 0 1-1.2 1.3 1.23 1.23 0 0 1-1.3-1.3z" fill-rule="evenodd"/>
<path d="M149 134.8a1.23 1.23 0 0 1 1.3 1.2 1.23 1.23 0 0 1-1.3 1.2z" fill-rule="evenodd"/>
<path d="M147.4 135.2l.4-.4h.5v2.4a1.23 1.23 0 0 1-1.1-.7 1.23 1.23 0 0 1 .2-1.3z" fill-rule="evenodd"/>
<path d="M149 107.8a1.23 1.23 0 0 1 1.3 1.2 1.23 1.23 0 0 1-1.3 1.2z" fill-rule="evenodd"/>
<path d="M147.4 108.2l.4-.4h.5v2.4a1.23 1.23 0 0 1-1.1-.7 1.23 1.23 0 0 1 .2-1.3z" fill-rule="evenodd"/>
</g>
<path d="M164.6 113.9h2.5l-1.3 2.5zM164.6 115.6v.8h2.5v.7M164.6 120.5v.8h2.5v.7M165.8 121.3l1.3 2.4h-2.5z" fill="none" stroke="#800000" stroke-width=".3"/>
<path d="M147.9 109h1.5M147.9 136h1.5" fill="none" stroke="#800000" stroke-width=".51"/>
<g fill="none" stroke="#008000" stroke-width=".21">
<path d="M60.3 35.3h14.7M72.6 32.9h2.4M72.6 28v14.7h2.4M75 37.8h-4.9v19.6M102 37.8h7.4v2.4M136.4 32.9v4.9M136.4 35.3h-14.8v2.5M210 32.9h7.4M227.2 32.9h7.4v9.8h12.2M57.8 52.5h17.2M60.3 45.1h14.7M70.1 55h4.9"/>
<path d="M70.1 47.6h4.9M109.4 50.1v2.4h-7.4M114.3 45.1h2.4M121.6 52.5v2.5M136.4 52.5v2.5M141.3 45.1h7.4M170.8 47.6h-2.5v-12.3h31.9v24.6h17.2M170.8 52.5h-2.5v2.5M190.4 52.5h2.4v2.5M190.4 50.1h27M217.4 42.7h-24.6v4.9h-2.4M227.2 42.7h2.5v4.9h17.1"/>
<path d="M227.2 50.1h19.6M234.6 52.5h12.2M234.6 45.1h12.2M244.4 40.2v17.2h2.4M246.8 55h-17.1v4.9h-2.5M246.8 59.9h-2.4v2.4M133.9 79.5v2.5M146.2 79.5v2.5M165.8 79.5v2.5M178.1 79.5v71.2h4.9M133.9 89.3v2.5M146.2 89.3v2.5"/>
<path d="M165.8 91.8v19.6M178.1 99.2h4.9M178.1 82h4.9M183 86.9h-2.4v81M183 84.4h-9.8v71.2M207.6 86.9h34.3M207.6 82h12.2M207.6 84.4h12.2M229.7 96.7h12.2M239.5 82v12.3h2.4M241.9 91.8h-17.2v29.5h-17.1M241.9 89.3h-19.6v9.9h-14.7"/>
<path d="M241.9 99.2h-2.4v2.4M50.5 116.4h34.3M50.5 118.8h34.3M50.5 113.9h34.3M62.7 118.8v22.1M70.1 101.6h-4.9v34.4h4.9M70.1 104.1h-2.5v29.4h2.5M84.8 111.4h-2.4v9.9M138.8 109h4.9M153.6 109h12.2M163.4 101.6h2.4M170.8 118.8h12.2"/>
<path d="M178.1 116.4h4.9M180.6 104.1h2.4M183 101.6h-7.4v34.4M207.6 104.1h2.4v12.3h-2.4M207.6 118.8h12.2M207.6 101.6h12.2M50.5 121.3h7.3v2.4M57.8 138.5v12.2M99.5 138.5h9.9M99.5 136h9.9M138.8 136h4.9M153.6 136h29.4"/>
<path d="M163.4 128.6h2.4M165.8 126.2v14.7M178.1 133.5h4.9M180.6 121.3h2.4M180.6 138.5h2.4M207.6 138.5h2.4v12.2h-2.4M207.6 133.5h12.2M207.6 136h12.2M45.6 158.1v9.8M57.8 158.1v9.8M57.8 143.4h12.3M57.8 148.3h12.3"/>
<path d="M65.2 155.6h4.9M65.2 158.1h4.9M70.1 153.2h-4.9v14.7M70.1 140.9h-24.5v9.8M99.5 143.4h14.8v4.9M99.5 148.3h9.9M165.8 150.7v17.2M173.2 153.2h9.8M180.6 155.6h2.4M207.6 153.2h12.2M207.6 155.6h12.2M65.2 160.5h4.9"/>
<path d="M65.2 163h4.9M99.5 160.5h5M99.5 163h2.5v4.9h2.5M114.3 160.5h2.4M114.3 167.9h2.4M124.1 160.5h2.5v7.4M124.1 167.9h12.3M173.2 165.4v2.5"/>
</g>
<g fill="#008000" stroke="#008000" stroke-width=".21">
<circle cx="65.2" cy="155.6" r=".49"/>
<circle cx="65.2" cy="158.1" r=".49"/>
<circle cx="65.2" cy="160.5" r=".49"/>
<circle cx="65.2" cy="163" r=".49"/>
<circle cx="70.1" cy="47.6" r=".49"/>
<circle cx="70.1" cy="55" r=".49"/>
<circle cx="180.6" cy="104.1" r=".49"/>
<circle cx="180.6" cy="121.3" r=".49"/>
<circle cx="180.6" cy="138.5" r=".49"/>
<circle cx="180.6" cy="155.6" r=".49"/>
<circle cx="57.8" cy="148.3" r=".49"/>
<circle cx="57.8" cy="143.4" r=".49"/>
<circle cx="72.6" cy="32.9" r=".49"/>
<circle cx="136.4" cy="35.3" r=".49"/>
<circle cx="178.1" cy="82" r=".49"/>
<circle cx="178.1" cy="99.2" r=".49"/>
<circle cx="178.1" cy="116.4" r=".49"/>
<circle cx="178.1" cy="133.5" r=".49"/>
<circle cx="62.7" cy="140.9" r=".49"/>
<circle cx="62.7" cy="118.8" r=".49"/>
<circle cx="126.6" cy="167.9" r=".49"/>
<circle cx="67.6" cy="113.9" r=".49"/>
<circle cx="65.2" cy="116.4" r=".49"/>
<circle cx="173.2" cy="118.8" r=".49"/>
<circle cx="173.2" cy="153.2" r=".49"/>
<circle cx="165.8" cy="109" r=".49"/>
<circle cx="165.8" cy="101.6" r=".49"/>
<circle cx="165.8" cy="136" r=".49"/>
<circle cx="175.6" cy="136" r=".49"/>
<circle cx="165.8" cy="128.6" r=".49"/>
</g>
<g font-size="3.9" fill="#800000">
<text x="46.8" y="121.3" transform="rotate(-90 46.8 121.3)">USB</text>
<text x="214.2" y="184.1">http://code.google.com/p/ardurct</text>
<text x="238.2" y="180.2">ArduRCT project</text>
<text x="174.4" y="196.1">LWX</text>
</g>
<g font-size="2.7" fill="#808080">
<text x="71.6" y="24.5">3.3V</text>
<text x="77.5" y="29.7">J1/J2</text>
<text x="135.4" y="29.4">3.3V</text>
<text x="60.3" y="35.3">A1</text>
<text x="210" y="32.9">_RSSI</text>
<text x="219.8" y="30.4">SJ6</text>
<text x="102" y="37.8">A4</text>
<text x="219.8" y="40.2">SJ4</text>
<text x="243.4" y="36.8">3.3V</text>
<text x="252.5" y="39.5">JP6</text>
<text x="60.3" y="45.2">A0</text>
<text x="107.4" y="47" transform="rotate(-90 107.4 47)">SJ7</text>
<text x="133.9" y="45.2" transform="rotate(-90 133.9 45.2)">P1/P3</text>
<text x="143.7" y="45.2">A0</text>
<text x="180.5" y="44.4">PEC11</text>
<text x="210" y="42.7">RE.A</text>
<text x="219.8" y="47.6">SJ3</text>
<text x="237" y="42.7">D4</text>
<text x="237" y="45.2">D5</text>
<text x="237" y="47.6">D6</text>
<text x="48" y="49.3">JP3</text>
<text x="60.3" y="52.5">J1.S</text>
<text x="102" y="52.5">A1</text>
<text x="125.8" y="51.7" transform="rotate(-90 125.8 51.7)">P2/P4</text>
<text x="210" y="50.1">RE.B</text>
<text x="237" y="50.1">D7</text>
<text x="237" y="52.5">D8</text>
<text x="77.5" y="59.9">JOYSTICKPTH</text>
<text x="119.2" y="59.9">GND</text>
<text x="133.9" y="59.9">GND</text>
<text x="165.8" y="59.9">GND</text>
<text x="183.2" y="57.4">RE1</text>
<text x="190.4" y="59.9">GND</text>
<text x="210" y="59.9">RE.S</text>
<text x="219.8" y="57.4">SJ5</text>
<text x="237" y="55">D9</text>
<text x="67.6" y="62.3">GND</text>
<text x="241.9" y="67.3">GND</text>
<text x="132.9" y="76.1">3.3V</text>
<text x="145.2" y="76.1">3.3V</text>
<text x="164.9" y="76.1">3.3V</text>
<text x="177.1" y="76.1">3.3V</text>
<text x="187.9" y="78.8">U3</text>
<text x="212.5" y="82">DTR</text>
<text x="238.5" y="78.5">3.3V</text>
<text x="126.3" y="84.1">0.1uF</text>
<text x="129.4" y="89">C5</text>
<text x="138.6" y="84.1">0.1uF</text>
<text x="141.7" y="89">C4</text>
<text x="212.5" y="84.4">U_DTR</text>
<text x="212.5" y="86.9">R_DTR</text>
<text x="229.7" y="89.3">R_TX</text>
<text x="229.7" y="86.9">R_DTR</text>
<text x="164.4" y="90.6" transform="rotate(-90 164.4 90.6)">R13</text>
<text x="169" y="90.6" transform="rotate(-90 169 90.6)">10K</text>
<text x="187.9" y="91.8">TS5A3157DBV</text>
<text x="187.9" y="96">U5</text>
<text x="229.7" y="91.8">R_RX</text>
<text x="75" y="98.4">USB</text>
<text x="131" y="96.7">GND</text>
<text x="143.3" y="96.7">GND</text>
<text x="153.6" y="98.4">JP11</text>
<text x="212.5" y="101.6">RX</text>
<text x="212.5" y="99.2">R_TX</text>
<text x="229.7" y="96.7">R_CTS</text>
<text x="146.2" y="106.5">SJ8</text>
<text x="237" y="106.5">GND</text>
<text x="247.6" y="104.1">JP8</text>
<text x="70.1" y="113.9">D+</text>
<text x="75.8" y="109">JP1</text>
<text x="89.2" y="108.2">JP10</text>
<text x="138.8" y="109">D8</text>
<text x="146.2" y="112.7">SJ_C</text>
<text x="156" y="109">R_CTS</text>
<text x="173.2" y="111.4" transform="rotate(-90 173.2 111.4)">R_CTS_ OR_ RX_LX</text>
<text x="187.9" y="109">TS5A3157DBV</text>
<text x="187.9" y="113.2">U6</text>
<text x="70.1" y="118.8">VUSB</text>
<text x="70.1" y="116.3">D-</text>
<text x="170" y="114.5" transform="rotate(-90 170 114.5)">D6</text>
<text x="212.5" y="118.8">U_TX</text>
<text x="89.7" y="123.7">USB</text>
<text x="153.6" y="125.4">JP12</text>
<text x="163.9" y="120.4" transform="rotate(-90 163.9 120.4)">BAT54C</text>
<text x="212.5" y="121.3">R_RX</text>
<text x="54.9" y="128.6">GND</text>
<text x="77.5" y="130.6">U2</text>
<text x="79.5" y="126.2">GND</text>
<text x="187.9" y="126.2">TS5A3157DBV</text>
<text x="187.9" y="130.3">U7</text>
<text x="56.8" y="135">3.3V</text>
<text x="102" y="136">U_RX</text>
<text x="138.8" y="136">D10</text>
<text x="146.2" y="133.5">SJ2</text>
<text x="156" y="136">RX_LX</text>
<text x="212.5" y="136">TX</text>
<text x="212.5" y="133.5">R_RX</text>
<text x="102" y="138.4">U_TX</text>
<text x="146.2" y="139.7">SJ_C</text>
<text x="187.9" y="143.4">TS5A3157DBV</text>
<text x="102" y="148.3">U_DTR</text>
<text x="164.4" y="146.4" transform="rotate(-90 164.4 146.4)">10K</text>
<text x="169" y="146.4" transform="rotate(-90 169 146.4)">R11</text>
<text x="187.9" y="147.5">U8</text>
<text x="37.9" y="152.8">0.1uF</text>
<text x="50.2" y="152.8">0.1uF</text>
<text x="111.8" y="153.2">GND</text>
<text x="212.5" y="153.2">U_RX</text>
<text x="212.5" y="155.6">R_TX</text>
<text x="41" y="157.7">C1</text>
<text x="53.3" y="157.7">C2</text>
<text x="110.1" y="159.1">1K</text>
<text x="117.2" y="156.7">Green</text>
<text x="117.2" y="158.8">D1</text>
<text x="171.7" y="161.1" transform="rotate(-90 171.7 161.1)">68K</text>
<text x="176.4" y="161.3" transform="rotate(-90 176.4 161.3)">R12</text>
<text x="187.9" y="160.5">TS5A3157DBV</text>
<text x="77.5" y="167.9">FT232RL-BASICSSOP</text>
<text x="105.7" y="166.5">R4</text>
<text x="110" y="163.7">R3</text>
<text x="131.5" y="167.9">VUSB</text>
<text x="42.6" y="172.8">GND</text>
<text x="54.9" y="172.8">GND</text>
<text x="62.3" y="172.8">GND</text>
<text x="105.7" y="171.1">1K</text>
<text x="117.2" y="173.4">Red</text>
<text x="117.2" y="171.3">D2</text>
<text x="162.9" y="172.8">GND</text>
<text x="170.7" y="172.8">GND</text>
<text x="178.1" y="172.8">GND</text>
</g>
<g font-size="2.7" fill="#800000">
<text x="88" y="49.8" transform="rotate(-90 88 49.8)">JOYSTICK</text>
<text x="229.7" y="117">If RX_LX low or NC</text>
<text x="232.4" y="119.6">R_CTS high or NC connects</text>
<text x="233.7" y="122.2">U_DTR to DTR</text>
<text x="233.7" y="124.8">U_RX to TX</text>
<text x="231.7" y="129.9">R_CTS low connects</text>
<text x="233.7" y="127.3">U_TX to RX</text>
<text x="233.7" y="132.5">U_DTR to R_DTR</text>
<text x="233.7" y="135.1">U_RX to R_TX</text>
<text x="233.7" y="137.7">U_TX to R_RX</text>
<text x="229.7" y="140.3">Else</text>
<text x="233.7" y="142.8">U_DTR to DTR</text>
<text x="233.7" y="145.4">U_RX is NC</text>
<text x="233.7" y="148">U_TX is NC</text>
<text x="233.7" y="153.2">TX to R_RX</text>
<text x="233.7" y="150.6">RX to R_TX</text>
</g>
<g font-size="2.3" fill="#808080">
<text x="79.7" y="33.6">V+</text>
<text x="218.3" y="32.5">1</text>
<text x="225.1" y="32.5">2</text>
<text x="79.7" y="36.1">V</text>
<text x="79.7" y="38.5">V-</text>
<text x="79.7" y="43.4">H+</text>
<text x="79.7" y="45.9">H</text>
<text x="218.3" y="42.4">1</text>
<text x="225.1" y="42.4">2</text>
<text x="248.3" y="47.3">6</text>
<text x="248.3" y="44.8">7</text>
<text x="248.3" y="42.4">8</text>
<text x="79.7" y="48.3">H-</text>
<text x="79.7" y="53.3">SEL+</text>
<text x="175.5" y="48.4">SA</text>
<text x="175.5" y="53.3">SB</text>
<text x="180.8" y="53.3">COM</text>
<text x="184.3" y="48.3">A</text>
<text x="184.3" y="50.8">B</text>
<text x="218.3" y="49.7">1</text>
<text x="225.1" y="49.7">2</text>
<text x="248.3" y="52.2">4</text>
<text x="248.3" y="49.7">5</text>
<text x="79.7" y="55.7">SEL-</text>
<text x="218.3" y="59.5">1</text>
<text x="225.1" y="59.5">2</text>
<text x="248.3" y="59.5">1</text>
<text x="248.3" y="57.1">2</text>
<text x="248.3" y="54.6">3</text>
<text x="184.5" y="81.6">5</text>
<text x="190.2" y="82.7">VCC</text>
<text x="197.3" y="82.7">NO</text>
<text x="204.9" y="81.6">1</text>
<text x="184.5" y="86.5">2</text>
<text x="184.5" y="84.1">6</text>
<text x="190.2" y="87.6">GND</text>
<text x="190.2" y="85.2">IN</text>
<text x="195.6" y="85.2">COM</text>
<text x="197.4" y="87.6">NC</text>
<text x="204.9" y="84.1">4</text>
<text x="204.9" y="86.5">3</text>
<text x="249.1" y="87.6">DTR</text>
<text x="249.1" y="90.1">RXI</text>
<text x="249.1" y="92.5">TXO</text>
<text x="249.1" y="95">VCC</text>
<text x="71.6" y="101.3">1</text>
<text x="160.7" y="101.3">1</text>
<text x="184.5" y="101.3">6</text>
<text x="184.5" y="98.8">5</text>
<text x="190.2" y="99.9">VCC</text>
<text x="197.3" y="99.9">NO</text>
<text x="204.9" y="98.8">1</text>
<text x="204.9" y="101.3">4</text>
<text x="249.1" y="97.4">CTS</text>
<text x="249.1" y="99.9">GND</text>
<text x="71.6" y="103.7">2</text>
<text x="184.5" y="103.7">2</text>
<text x="190.2" y="104.8">GND</text>
<text x="190.2" y="102.4">IN</text>
<text x="195.6" y="102.4">COM</text>
<text x="197.4" y="104.8">NC</text>
<text x="204.9" y="103.7">3</text>
<text x="48.3" y="113.6">D+</text>
<text x="86.3" y="113.6">3</text>
<text x="86.3" y="111.1">4</text>
<text x="48.3" y="116">D-</text>
<text x="48.3" y="118.5">VBUS</text>
<text x="86.3" y="118.5">1</text>
<text x="86.3" y="116">2</text>
<text x="184.5" y="118.5">6</text>
<text x="184.5" y="116">5</text>
<text x="190.2" y="119.5">IN</text>
<text x="190.2" y="117.1">VCC</text>
<text x="195.6" y="119.5">COM</text>
<text x="197.3" y="117.1">NO</text>
<text x="204.9" y="116">1</text>
<text x="204.9" y="118.5">4</text>
<text x="48.3" y="120.9">GND</text>
<text x="184.5" y="120.9">2</text>
<text x="190.2" y="122">GND</text>
<text x="197.4" y="122">NC</text>
<text x="204.9" y="120.9">3</text>
<text x="160.7" y="128.3">1</text>
<text x="70.4" y="135.6">16</text>
<text x="70.4" y="133.2">15</text>
<text x="77.3" y="136.7">USBDM</text>
<text x="77.3" y="134.3">USBDP</text>
<text x="88" y="136.7">RXD</text>
<text x="96.9" y="135.6">5</text>
<text x="184.5" y="135.6">6</text>
<text x="184.5" y="133.2">5</text>
<text x="190.2" y="136.7">IN</text>
<text x="190.2" y="134.3">VCC</text>
<text x="195.6" y="136.7">COM</text>
<text x="197.3" y="134.3">NO</text>
<text x="204.9" y="133.2">1</text>
<text x="204.9" y="135.6">4</text>
<text x="70.4" y="140.6">20</text>
<text x="71.6" y="143">4</text>
<text x="77.3" y="141.6">VCC</text>
<text x="88.3" y="139.2">TXD</text>
<text x="96.9" y="138.1">1</text>
<text x="96.9" y="143">11</text>
<text x="184.5" y="138.1">2</text>
<text x="190.2" y="139.2">GND</text>
<text x="197.4" y="139.2">NC</text>
<text x="204.9" y="138.1">3</text>
<text x="70.4" y="147.9">17</text>
<text x="70.4" y="145.5">19</text>
<text x="77.3" y="149">3V3OUT</text>
<text x="77.3" y="144.1">VCCIO</text>
<text x="77.3" y="146.5">RESET</text>
<text x="88.1" y="149">DTR</text>
<text x="88.3" y="144.1">CTS</text>
<text x="88.3" y="146.6">RTS</text>
<text x="96.9" y="145.5">3</text>
<text x="96.9" y="147.9">2</text>
<text x="70.4" y="155.3">25</text>
<text x="70.4" y="152.8">26</text>
<text x="77.3" y="153.9">TEST</text>
<text x="184.5" y="155.3">2</text>
<text x="184.5" y="152.8">6</text>
<text x="184.5" y="150.4">5</text>
<text x="190.2" y="153.9">IN</text>
<text x="190.2" y="151.5">VCC</text>
<text x="195.6" y="153.9">COM</text>
<text x="197.3" y="151.5">NO</text>
<text x="204.9" y="150.4">1</text>
<text x="204.9" y="152.8">4</text>
<text x="204.9" y="155.3">3</text>
<text x="70.4" y="160.2">18</text>
<text x="71.6" y="157.7">7</text>
<text x="77.3" y="158.8">GND1</text>
<text x="77.3" y="161.3">GND2</text>
<text x="77.3" y="156.4">AGND</text>
<text x="85.7" y="161.3">TXLED</text>
<text x="96.9" y="160.2">23</text>
<text x="190.2" y="156.4">GND</text>
<text x="197.4" y="156.4">NC</text>
<text x="70.4" y="162.6">21</text>
<text x="77.3" y="163.7">GND3</text>
<text x="85.5" y="163.7">RXLED</text>
<text x="96.9" y="162.6">22</text>
</g>
</svg>
